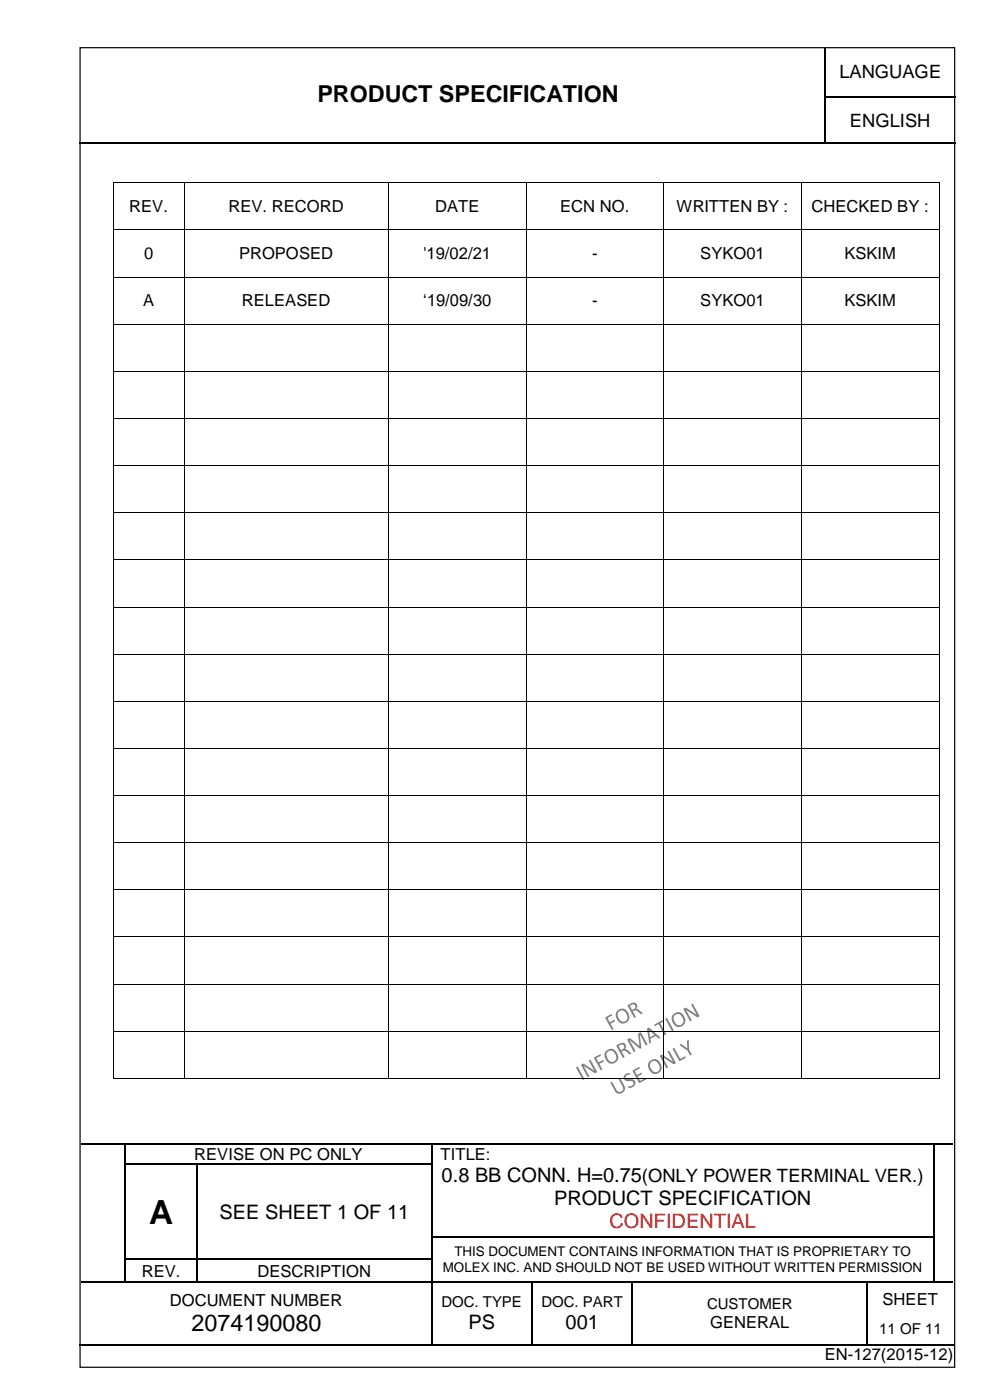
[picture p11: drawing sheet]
<svg xmlns="http://www.w3.org/2000/svg" width="210mm" height="297mm" viewBox="0 0 210 297" stroke-linecap="round" stroke-linejoin="round" font-family="sans-serif">
<g fill="#808080">
<path d="M128.4 215.8l1.2-.7 .1 .1 .1 .2-1 .6 .5 .9 .9-.5 .2 .2-1 .6 .7 1.1-.2 .1-.2 .1zM130.9 214.4a1.42 1.42 0 0 1 1.5-.3 1.42 1.42 0 0 1 1 1.2 1.4 1.4 0 0 1-1.1 1.8 1.4 1.4 0 0 1-1.7-1.3 1.25 1.25 0 0 1 .3-1.4zM131.2 214.7a1.38 1.38 0 0 0 1.2 2 1.22 1.22 0 0 0 0-2.1 .89 .89 0 0 0-1.2 .1zM133.1 213.2l.6-.3a.82 .82 0 0 1 1.2 0 .82 .82 0 0 1 0 1.1l.4 .1 .8 .7a.21 .21 0 0 1 0 .3 .21 .21 0 0 1-.3 0l-.7-.6a.68 .68 0 0 0-.9 .1l.6 1.1-.3 .2zM133.5 213.4l.5 .9 .4-.2a.53 .53 0 0 0 .2-.8 .53 .53 0 0 0-.8-.1z"/>
<path d="M122.2 226.4l.3-.1 1.4 2.6-.2 .1-.2 .1zM123.3 225.8l.5-.1 2.2 1.5-1.2-2.2 .4-.2 1.4 2.5a.4 .4 0 0 1-.7 .2l-2.2-1.4 1.2 2.2-.3 .2zM126 224.3l1.2-.6h.2v.2l-1 .6 .5 .9 .9-.5 .2 .1v.2l-.9 .5 .6 1.1-.1 .1-.3 .1zM128.5 222.9a1.42 1.42 0 0 1 1.5-.3 1.42 1.42 0 0 1 1 1.2 1.38 1.38 0 0 1-1 1.8 1.38 1.38 0 0 1-1.7-1.1 1.33 1.33 0 0 1 .2-1.6zM128.8 223.2a1.38 1.38 0 0 0 1.2 2 1.22 1.22 0 0 0 0-2.1 .88 .88 0 0 0-1.2 .1zM130.7 221.8l.6-.4a.82 .82 0 0 1 1.2 0 .82 .82 0 0 1 0 1.2l.5 .1 .7 .6a.21 .21 0 0 1 0 .3 .21 .21 0 0 1-.3 0l-.6-.5a.68 .68 0 0 0-1 0l.6 1.1-.3 .2zM131.1 221.9l.5 .9 .4-.2a.53 .53 0 0 0 .3-.8 .53 .53 0 0 0-.9-.1zM133 220.5l.6-.2 2 1.6-.3-2.5 .5-.4 1.5 2.6-.4 .2-1.3-2.4 .4 2.9-.2 .1-.2 .1-2.1-1.9 1.2 2.4-.3 .2zM137.2 218.2l.4-.2 2.4 2.2-.4 .1-.6-.5-1.1 .6 .1 .8-.3 .2zM137.6 218.5l.2 1.6 .9-.6zM138.7 217.4l1.9-1 .1 .3-.7 .4 1.2 2.4-.3 .1-1.3-2.3-.7 .4zM141.1 216.1l.3-.1 1.4 2.6-.3 .1zM142.8 215.2a1.42 1.42 0 0 1 1.5-.4 1.42 1.42 0 0 1 .9 1.2 1.4 1.4 0 0 1-1.1 1.9 1.4 1.4 0 0 1-1.6-1.3 1.26 1.26 0 0 1 .3-1.4zM143 215.4a1.43 1.43 0 0 0 1.1 2.1 1.09 1.09 0 0 0 .8-.9 1.09 1.09 0 0 0-.4-1 .89 .89 0 0 0-1.5-.2zM145 214l.5-.2 2.2 1.5-1.2-2.1 .4-.2 1.4 2.5a.4 .4 0 0 1-.7 .2l-2.2-1.5 1.2 2.3-.3 .2z"/>
<path d="M129.4 229.7l.4-.1 .9 1.6a.75 .75 0 0 0 1 .4 .75 .75 0 0 0 .3-1.1l-.9-1.7 .1-.1 .2-.1 .9 1.7a1.15 1.15 0 0 1-.4 1.5 1.15 1.15 0 0 1-1.6-.4zM132.5 228l.3-.2a.47 .47 0 0 1 .8 0v.2a.75 .75 0 0 0-.9 .7l.6 .3a.98 .98 0 0 1 1.4 .7 .98 .98 0 0 1-1.1 1.1 .25 .25 0 0 1-.4 .1 .25 .25 0 0 1 .1-.4 .65 .65 0 0 0 .8-.2 .65 .65 0 0 0-.1-.9h-.4a.9 .9 0 0 1-1.1-.2 .9 .9 0 0 1 0-1.2zM134.2 227.1l1.3-.7 .1 .3-1 .5 .4 .9 1-.5 .1 .1v.2l-.9 .5 .5 .9 1.1-.6 .2 .3-1.5 .7zM137.8 225.1a1.42 1.42 0 0 1 1.5-.3 1.42 1.42 0 0 1 .9 1.2 1.38 1.38 0 0 1-.9 1.8 1.38 1.38 0 0 1-1.8-1.1 1.33 1.33 0 0 1 .3-1.6zM138 225.4a1.38 1.38 0 0 0 1.3 2 1.22 1.22 0 0 0-.1-2.1 .88 .88 0 0 0-1.2 .1zM139.9 223.9l.6-.1 2.2 1.5-1.2-2.2 .4-.2 1.4 2.5a.4 .4 0 0 1-.7 .2l-2.2-1.4 1.2 2.2-.3 .2-1.4-2.5zM142.6 222.5l.4-.2 1.2 2.4 1-.6 .2 .3-1.4 .7zM144.1 221.7l.3-.2 1.3 .9-.1-1.6 .4-.1a3.4 3.4 0 0 0 .6 3l-.3 .2a3.4 3.4 0 0 0-2.2-2.1z"/>
</g>
<g fill="none" stroke="#000" stroke-width=".25">
<path d="M175 10.2v10.2M16.8 30.4h158M175 20.6v9.7M175.1 20.5h27.4M175.1 30.4h27.4M17.2 242.6h9.3M26.6 242.8v4M26.6 247.1v4.8M26.6 252.2v4.9M26.6 257.3v4.9M26.7 242.6h64.7M26.7 247h14.9"/>
<path d="M41.7 247.1v4.8M41.7 252.2v4.9M41.7 257.3v4.9M41.9 247h49.5M91.5 242.8v4M91.5 247.1v4.8M91.5 252.2v4.9M91.5 257.3v4.9M91.6 242.6h106.3M198 242.8v4M198 247.1v4.8M198 252.2v4.9"/>
<path d="M198 257.3v4.9M198.1 242.6h4M17.2 272h9.3M26.6 262.5v4.6M26.6 267.3v4.6M26.7 267.2h14.9M26.7 272h14.9M41.7 262.5v4.6M41.7 267.3v4.6M41.9 267.2h49.5M41.9 272h49.5M91.5 262.5v4.6"/>
<path d="M91.5 267.3v4.6M91.5 272.2v12.9M91.6 262.3h106.3M91.6 272h21.1M112.8 272.2v12.9M112.9 272h21.1M134.1 272.2v12.9M134.2 272h49.5M183.8 272.2v12.9M183.9 272h14M198 262.5v4.6M198 267.3v4.6"/>
<path d="M198.1 272h4M16.9 285.2h74.5M91.6 285.2h21.1M112.9 285.2h21.1M134.2 285.2h49.5M183.9 285.2h18.2"/>
</g>
<g fill="#000">
<path d="M174.8 20.4h.3v.2h-.3z" fill-rule="evenodd"/>
<path d="M174.8 30.3h.3v.3h-.3z" fill-rule="evenodd"/>
<path d="M26.5 242.5h.2v.3h-.2z" fill-rule="evenodd"/>
<path d="M26.5 246.8h.2v.3h-.2z" fill-rule="evenodd"/>
<path d="M26.5 251.9h.2v.3h-.2z" fill-rule="evenodd"/>
<path d="M26.5 257.1h.2v.2h-.2z" fill-rule="evenodd"/>
<path d="M41.6 246.8h.3v.3h-.3z" fill-rule="evenodd"/>
<path d="M41.6 251.9h.3v.3h-.3z" fill-rule="evenodd"/>
<path d="M41.6 257.1h.3v.2h-.3z" fill-rule="evenodd"/>
<path d="M91.4 242.5h.2v.3h-.2z" fill-rule="evenodd"/>
<path d="M91.4 246.8h.2v.3h-.2z" fill-rule="evenodd"/>
<path d="M91.4 251.9h.2v.3h-.2z" fill-rule="evenodd"/>
<path d="M91.4 257.1h.2v.2h-.2z" fill-rule="evenodd"/>
<path d="M197.9 242.5h.2v.3h-.2z" fill-rule="evenodd"/>
<path d="M197.9 246.8h.2v.3h-.2z" fill-rule="evenodd"/>
<path d="M197.9 251.9h.2v.3h-.2z" fill-rule="evenodd"/>
<path d="M197.9 257.1h.2v.2h-.2z" fill-rule="evenodd"/>
<path d="M26.5 262.2h.2v.3h-.2z" fill-rule="evenodd"/>
<path d="M26.5 267.1h.2v.2h-.2z" fill-rule="evenodd"/>
<path d="M26.5 271.9h.2v.3h-.2z" fill-rule="evenodd"/>
<path d="M41.6 262.2h.3v.3h-.3z" fill-rule="evenodd"/>
<path d="M41.6 267.1h.3v.2h-.3z" fill-rule="evenodd"/>
<path d="M41.6 271.9h.3v.3h-.3z" fill-rule="evenodd"/>
<path d="M91.4 262.2h.2v.3h-.2z" fill-rule="evenodd"/>
<path d="M91.4 267.1h.2v.2h-.2z" fill-rule="evenodd"/>
<path d="M91.4 271.9h.2v.3h-.2z" fill-rule="evenodd"/>
<path d="M112.7 271.9h.2v.3h-.2z" fill-rule="evenodd"/>
<path d="M134 271.9h.2v.3h-.2z" fill-rule="evenodd"/>
<path d="M183.7 271.9h.2v.3h-.2z" fill-rule="evenodd"/>
<path d="M197.9 262.2h.2v.3h-.2z" fill-rule="evenodd"/>
<path d="M197.9 267.1h.2v.2h-.2z" fill-rule="evenodd"/>
<path d="M197.9 271.9h.2v.3h-.2z" fill-rule="evenodd"/>
<path d="M91.4 285.1h.2v.3h-.2z" fill-rule="evenodd"/>
<path d="M112.7 285.1h.2v.3h-.2z" fill-rule="evenodd"/>
<path d="M134 285.1h.2v.3h-.2z" fill-rule="evenodd"/>
<path d="M183.7 285.1h.2v.3h-.2z" fill-rule="evenodd"/>
</g>
<path d="M64.7 15.7h70.3v9.7h-70.3z" fill-rule="evenodd" fill="#fff"/>
<path d="M17 10.1h185.4v280h-185.4z" fill="none" stroke="#000" stroke-width=".25"/>
<g fill="#000">
<path d="M24 38.7h.1v.1h-.1z" fill-rule="evenodd"/>
<path d="M24 38.7h.1v.1h-.1z" fill-rule="evenodd"/>
<path d="M39 38.7h.1v.1h-.1z" fill-rule="evenodd"/>
<path d="M82.3 38.7h.2v.1h-.2z" fill-rule="evenodd"/>
<path d="M111.5 38.7h.2v.1h-.2z" fill-rule="evenodd"/>
<path d="M140.7 38.7h.1v.1h-.1z" fill-rule="evenodd"/>
<path d="M169.8 38.7h.2v.1h-.2z" fill-rule="evenodd"/>
<path d="M199 38.7h.2v.1h-.2z" fill-rule="evenodd"/>
<path d="M199 38.7h.2v.1h-.2z" fill-rule="evenodd"/>
<path d="M24 48.7h.1v.2h-.1z" fill-rule="evenodd"/>
<path d="M24 58.7h.1v.2h-.1z" fill-rule="evenodd"/>
<path d="M39 48.7h.1v.2h-.1z" fill-rule="evenodd"/>
<path d="M39 58.7h.1v.2h-.1z" fill-rule="evenodd"/>
<path d="M82.3 48.7h.2v.2h-.2z" fill-rule="evenodd"/>
<path d="M82.3 58.7h.2v.2h-.2z" fill-rule="evenodd"/>
<path d="M111.5 48.7h.2v.2h-.2z" fill-rule="evenodd"/>
<path d="M111.5 58.7h.2v.2h-.2z" fill-rule="evenodd"/>
<path d="M140.7 48.7h.1v.2h-.1z" fill-rule="evenodd"/>
<path d="M140.7 58.7h.1v.2h-.1z" fill-rule="evenodd"/>
<path d="M169.8 48.7h.2v.2h-.2z" fill-rule="evenodd"/>
<path d="M169.8 58.7h.2v.2h-.2z" fill-rule="evenodd"/>
<path d="M199 48.7h.2v.2h-.2z" fill-rule="evenodd"/>
<path d="M199 58.7h.2v.2h-.2z" fill-rule="evenodd"/>
<path d="M24 68.7h.1v.1h-.1z" fill-rule="evenodd"/>
<path d="M24 78.7h.1v.1h-.1z" fill-rule="evenodd"/>
<path d="M39 68.7h.1v.1h-.1z" fill-rule="evenodd"/>
<path d="M39 78.7h.1v.1h-.1z" fill-rule="evenodd"/>
<path d="M82.3 68.7h.2v.1h-.2z" fill-rule="evenodd"/>
<path d="M82.3 78.7h.2v.1h-.2z" fill-rule="evenodd"/>
<path d="M111.5 68.7h.2v.1h-.2z" fill-rule="evenodd"/>
<path d="M111.5 78.7h.2v.1h-.2z" fill-rule="evenodd"/>
<path d="M140.7 68.7h.1v.1h-.1z" fill-rule="evenodd"/>
<path d="M140.7 78.7h.1v.1h-.1z" fill-rule="evenodd"/>
<path d="M169.8 68.7h.2v.1h-.2z" fill-rule="evenodd"/>
<path d="M169.8 78.7h.2v.1h-.2z" fill-rule="evenodd"/>
<path d="M199 68.7h.2v.1h-.2z" fill-rule="evenodd"/>
<path d="M199 78.7h.2v.1h-.2z" fill-rule="evenodd"/>
<path d="M24 88.7h.1v.2h-.1z" fill-rule="evenodd"/>
<path d="M24 98.7h.1v.2h-.1z" fill-rule="evenodd"/>
<path d="M39 88.7h.1v.2h-.1z" fill-rule="evenodd"/>
<path d="M39 98.7h.1v.2h-.1z" fill-rule="evenodd"/>
<path d="M82.3 88.7h.2v.2h-.2z" fill-rule="evenodd"/>
<path d="M82.3 98.7h.2v.2h-.2z" fill-rule="evenodd"/>
<path d="M111.5 88.7h.2v.2h-.2z" fill-rule="evenodd"/>
<path d="M111.5 98.7h.2v.2h-.2z" fill-rule="evenodd"/>
<path d="M140.7 88.7h.1v.2h-.1z" fill-rule="evenodd"/>
<path d="M140.7 98.7h.1v.2h-.1z" fill-rule="evenodd"/>
<path d="M169.8 88.7h.2v.2h-.2z" fill-rule="evenodd"/>
<path d="M169.8 98.7h.2v.2h-.2z" fill-rule="evenodd"/>
<path d="M199 88.7h.2v.2h-.2z" fill-rule="evenodd"/>
<path d="M199 98.7h.2v.2h-.2z" fill-rule="evenodd"/>
<path d="M24 108.7h.1v.2h-.1z" fill-rule="evenodd"/>
<path d="M24 118.7h.1v.1h-.1z" fill-rule="evenodd"/>
<path d="M39 108.7h.1v.2h-.1z" fill-rule="evenodd"/>
<path d="M39 118.7h.1v.1h-.1z" fill-rule="evenodd"/>
<path d="M82.3 108.7h.2v.2h-.2z" fill-rule="evenodd"/>
<path d="M82.3 118.7h.2v.1h-.2z" fill-rule="evenodd"/>
<path d="M111.5 108.7h.2v.2h-.2z" fill-rule="evenodd"/>
<path d="M111.5 118.7h.2v.1h-.2z" fill-rule="evenodd"/>
<path d="M140.7 108.7h.1v.2h-.1z" fill-rule="evenodd"/>
<path d="M140.7 118.7h.1v.1h-.1z" fill-rule="evenodd"/>
<path d="M169.8 108.7h.2v.2h-.2z" fill-rule="evenodd"/>
<path d="M169.8 118.7h.2v.1h-.2z" fill-rule="evenodd"/>
<path d="M199 108.7h.2v.2h-.2z" fill-rule="evenodd"/>
<path d="M199 118.7h.2v.1h-.2z" fill-rule="evenodd"/>
<path d="M24 128.7h.1v.2h-.1z" fill-rule="evenodd"/>
<path d="M24 138.7h.1v.2h-.1z" fill-rule="evenodd"/>
<path d="M39 128.7h.1v.2h-.1z" fill-rule="evenodd"/>
<path d="M39 138.7h.1v.2h-.1z" fill-rule="evenodd"/>
<path d="M82.3 128.7h.2v.2h-.2z" fill-rule="evenodd"/>
<path d="M82.3 138.7h.2v.2h-.2z" fill-rule="evenodd"/>
<path d="M111.5 128.7h.2v.2h-.2z" fill-rule="evenodd"/>
<path d="M111.5 138.7h.2v.2h-.2z" fill-rule="evenodd"/>
<path d="M140.7 128.7h.1v.2h-.1z" fill-rule="evenodd"/>
<path d="M140.7 138.7h.1v.2h-.1z" fill-rule="evenodd"/>
<path d="M169.8 128.7h.2v.2h-.2z" fill-rule="evenodd"/>
<path d="M169.8 138.7h.2v.2h-.2z" fill-rule="evenodd"/>
<path d="M199 128.7h.2v.2h-.2z" fill-rule="evenodd"/>
<path d="M199 138.7h.2v.2h-.2z" fill-rule="evenodd"/>
<path d="M24 148.7h.1v.2h-.1z" fill-rule="evenodd"/>
<path d="M24 158.7h.1v.2h-.1z" fill-rule="evenodd"/>
<path d="M39 148.7h.1v.2h-.1z" fill-rule="evenodd"/>
<path d="M39 158.7h.1v.2h-.1z" fill-rule="evenodd"/>
<path d="M82.3 148.7h.2v.2h-.2z" fill-rule="evenodd"/>
<path d="M82.3 158.7h.2v.2h-.2z" fill-rule="evenodd"/>
<path d="M111.5 148.7h.2v.2h-.2z" fill-rule="evenodd"/>
<path d="M111.5 158.7h.2v.2h-.2z" fill-rule="evenodd"/>
<path d="M140.7 148.7h.1v.2h-.1z" fill-rule="evenodd"/>
<path d="M140.7 158.7h.1v.2h-.1z" fill-rule="evenodd"/>
<path d="M169.8 148.7h.2v.2h-.2z" fill-rule="evenodd"/>
<path d="M169.8 158.7h.2v.2h-.2z" fill-rule="evenodd"/>
<path d="M199 148.7h.2v.2h-.2z" fill-rule="evenodd"/>
<path d="M199 158.7h.2v.2h-.2z" fill-rule="evenodd"/>
<path d="M24 168.7h.1v.2h-.1z" fill-rule="evenodd"/>
<path d="M24 178.7h.1v.2h-.1z" fill-rule="evenodd"/>
<path d="M39 168.7h.1v.2h-.1z" fill-rule="evenodd"/>
<path d="M39 178.7h.1v.2h-.1z" fill-rule="evenodd"/>
<path d="M82.3 168.7h.2v.2h-.2z" fill-rule="evenodd"/>
<path d="M82.3 178.7h.2v.2h-.2z" fill-rule="evenodd"/>
<path d="M111.5 168.7h.2v.2h-.2z" fill-rule="evenodd"/>
<path d="M111.5 178.7h.2v.2h-.2z" fill-rule="evenodd"/>
<path d="M140.7 168.7h.1v.2h-.1z" fill-rule="evenodd"/>
<path d="M140.7 178.7h.1v.2h-.1z" fill-rule="evenodd"/>
<path d="M169.8 168.7h.2v.2h-.2z" fill-rule="evenodd"/>
<path d="M169.8 178.7h.2v.2h-.2z" fill-rule="evenodd"/>
<path d="M199 168.7h.2v.2h-.2z" fill-rule="evenodd"/>
<path d="M199 178.7h.2v.2h-.2z" fill-rule="evenodd"/>
<path d="M24 188.7h.1v.2h-.1z" fill-rule="evenodd"/>
<path d="M24 198.7h.1v.2h-.1z" fill-rule="evenodd"/>
<path d="M39 188.7h.1v.2h-.1z" fill-rule="evenodd"/>
<path d="M39 198.7h.1v.2h-.1z" fill-rule="evenodd"/>
<path d="M82.3 188.7h.2v.2h-.2z" fill-rule="evenodd"/>
<path d="M82.3 198.7h.2v.2h-.2z" fill-rule="evenodd"/>
<path d="M111.5 188.7h.2v.2h-.2z" fill-rule="evenodd"/>
<path d="M111.5 198.7h.2v.2h-.2z" fill-rule="evenodd"/>
<path d="M140.7 188.7h.1v.2h-.1z" fill-rule="evenodd"/>
<path d="M140.7 198.7h.1v.2h-.1z" fill-rule="evenodd"/>
<path d="M169.8 188.7h.2v.2h-.2z" fill-rule="evenodd"/>
<path d="M169.8 198.7h.2v.2h-.2z" fill-rule="evenodd"/>
<path d="M199 188.7h.2v.2h-.2z" fill-rule="evenodd"/>
<path d="M199 198.7h.2v.2h-.2z" fill-rule="evenodd"/>
<path d="M24 208.7h.1v.2h-.1z" fill-rule="evenodd"/>
<path d="M24 218.7h.1v.2h-.1z" fill-rule="evenodd"/>
<path d="M39 208.7h.1v.2h-.1z" fill-rule="evenodd"/>
<path d="M39 218.7h.1v.2h-.1z" fill-rule="evenodd"/>
<path d="M82.3 208.7h.2v.2h-.2z" fill-rule="evenodd"/>
<path d="M82.3 218.7h.2v.2h-.2z" fill-rule="evenodd"/>
<path d="M111.5 208.7h.2v.2h-.2z" fill-rule="evenodd"/>
<path d="M111.5 218.7h.2v.2h-.2z" fill-rule="evenodd"/>
<path d="M140.7 208.7h.1v.2h-.1z" fill-rule="evenodd"/>
<path d="M140.7 218.7h.1v.2h-.1z" fill-rule="evenodd"/>
<path d="M169.8 208.7h.2v.2h-.2z" fill-rule="evenodd"/>
<path d="M169.8 218.7h.2v.2h-.2z" fill-rule="evenodd"/>
<path d="M199 208.7h.2v.2h-.2z" fill-rule="evenodd"/>
<path d="M199 218.7h.2v.2h-.2z" fill-rule="evenodd"/>
<path d="M24 228.7h.1v.2h-.1z" fill-rule="evenodd"/>
<path d="M24 228.7h.1v.2h-.1z" fill-rule="evenodd"/>
<path d="M39 228.7h.1v.2h-.1z" fill-rule="evenodd"/>
<path d="M82.3 228.7h.2v.2h-.2z" fill-rule="evenodd"/>
<path d="M111.5 228.7h.2v.2h-.2z" fill-rule="evenodd"/>
<path d="M140.7 228.7h.1v.2h-.1z" fill-rule="evenodd"/>
<path d="M169.8 228.7h.2v.2h-.2z" fill-rule="evenodd"/>
<path d="M199 228.7h.2v.2h-.2z" fill-rule="evenodd"/>
<path d="M199 228.7h.2v.2h-.2z" fill-rule="evenodd"/>
</g>
<g fill="none" stroke="#000" stroke-width=".21">
<path d="M24.1 38.8v9.9M24.1 38.7h14.9M39 38.8v9.9M39.1 38.7h43.2M82.4 38.8v9.9M82.5 38.7h29M111.6 38.8v9.9M111.7 38.7h29M140.7 38.8v9.9M140.8 38.7h29M169.9 38.8v9.9M170 38.7h29"/>
<path d="M199.1 38.8v9.9M24.1 48.9v9.8M24.1 58.9v9.8M24.1 48.8h14.9M24.1 58.8h14.9M39 48.9v9.8M39 58.9v9.8M39.1 48.8h43.2M39.1 58.8h43.2M82.4 48.9v9.8M82.4 58.9v9.8M82.5 48.8h29"/>
<path d="M82.5 58.8h29M111.6 48.9v9.8M111.6 58.9v9.8M111.7 48.8h29M111.7 58.8h29M140.7 48.9v9.8M140.7 58.9v9.8M140.8 48.8h29M140.8 58.8h29M169.9 48.9v9.8M169.9 58.9v9.8M170 48.8h29"/>
<path d="M170 58.8h29M199.1 48.9v9.8M199.1 58.9v9.8M24.1 68.8v9.9M24.1 78.8v9.9M24.1 68.8h14.9M24.1 78.7h14.9M39 68.8v9.9M39 78.8v9.9M39.1 68.8h43.2M39.1 78.7h43.2M82.4 68.8v9.9"/>
<path d="M82.4 78.8v9.9M82.5 68.8h29M82.5 78.7h29M111.6 68.8v9.9M111.6 78.8v9.9M111.7 68.8h29M111.7 78.7h29M140.7 68.8v9.9M140.7 78.8v9.9M140.8 68.8h29M140.8 78.7h29M169.9 68.8v9.9"/>
<path d="M169.9 78.8v9.9M170 68.8h29M170 78.7h29M199.1 68.8v9.9M199.1 78.8v9.9M24.1 88.9v9.8M24.1 98.9v9.8M24.1 88.8h14.9M24.1 98.8h14.9M39 88.9v9.8M39 98.9v9.8M39.1 88.8h43.2"/>
<path d="M39.1 98.8h43.2M82.4 88.9v9.8M82.4 98.9v9.8M82.5 88.8h29M82.5 98.8h29M111.6 88.9v9.8M111.6 98.9v9.8M111.7 88.8h29M111.7 98.8h29M140.7 88.9v9.8M140.7 98.9v9.8M140.8 88.8h29"/>
<path d="M140.8 98.8h29M169.9 88.9v9.8M169.9 98.9v9.8M170 88.8h29M170 98.8h29M199.1 88.9v9.8M199.1 98.9v9.8M24.1 108.9v9.8M24.1 118.8v9.9M24.1 108.8h14.9M24.1 118.8h14.9M39 108.9v9.8"/>
<path d="M39 118.8v9.9M39.1 108.8h43.2M39.1 118.8h43.2M82.4 108.9v9.8M82.4 118.8v9.9M82.5 108.8h29M82.5 118.8h29M111.6 108.9v9.8M111.6 118.8v9.9M111.7 108.8h29M111.7 118.8h29M140.7 108.9v9.8"/>
<path d="M140.7 118.8v9.9M140.8 108.8h29M140.8 118.8h29M169.9 108.9v9.8M169.9 118.8v9.9M170 108.8h29M170 118.8h29M199.1 108.9v9.8M199.1 118.8v9.9M24.1 128.9v9.8M24.1 138.9v9.8M24.1 128.8h14.9"/>
<path d="M24.1 138.8h14.9M39 128.9v9.8M39 138.9v9.8M39.1 128.8h43.2M39.1 138.8h43.2M82.4 128.9v9.8M82.4 138.9v9.8M82.5 128.8h29M82.5 138.8h29M111.6 128.9v9.8M111.6 138.9v9.8M111.7 128.8h29"/>
<path d="M111.7 138.8h29M140.7 128.9v9.8M140.7 138.9v9.8M140.8 128.8h29M140.8 138.8h29M169.9 128.9v9.8M169.9 138.9v9.8M170 128.8h29M170 138.8h29M199.1 128.9v9.8M199.1 138.9v9.8M24.1 148.9v9.8"/>
<path d="M24.1 158.9v9.8M24.1 148.8h14.9M24.1 158.8h14.9M39 148.9v9.8M39 158.9v9.8M39.1 148.8h43.2M39.1 158.8h43.2M82.4 148.9v9.8M82.4 158.9v9.8M82.5 148.8h29M82.5 158.8h29M111.6 148.9v9.8"/>
<path d="M111.6 158.9v9.8M111.7 148.8h29M111.7 158.8h29M140.7 148.9v9.8M140.7 158.9v9.8M140.8 148.8h29M140.8 158.8h29M169.9 148.9v9.8M169.9 158.9v9.8M170 148.8h29M170 158.8h29M199.1 148.9v9.8"/>
<path d="M199.1 158.9v9.8M24.1 168.9v9.8M24.1 178.9v9.8M24.1 168.8h14.9M24.1 178.8h14.9M39 168.9v9.8M39 178.9v9.8M39.1 168.8h43.2M39.1 178.8h43.2M82.4 168.9v9.8M82.4 178.9v9.8M82.5 168.8h29"/>
<path d="M82.5 178.8h29M111.6 168.9v9.8M111.6 178.9v9.8M111.7 168.8h29M111.7 178.8h29M140.7 168.9v9.8M140.7 178.9v9.8M140.8 168.8h29M140.8 178.8h29M169.9 168.9v9.8M169.9 178.9v9.8M170 168.8h29"/>
<path d="M170 178.8h29M199.1 168.9v9.8M199.1 178.9v9.8M24.1 188.9v9.8M24.1 198.9v9.8M24.1 188.8h14.9M24.1 198.8h14.9M39 188.9v9.8M39 198.9v9.8M39.1 188.8h43.2M39.1 198.8h43.2M82.4 188.9v9.8"/>
<path d="M82.4 198.9v9.8M82.5 188.8h29M82.5 198.8h29M111.6 188.9v9.8M111.6 198.9v9.8M111.7 188.8h29M111.7 198.8h29M140.7 188.9v9.8M140.7 198.9v9.8M140.8 188.8h29M140.8 198.8h29M169.9 188.9v9.8"/>
<path d="M169.9 198.9v9.8M170 188.8h29M170 198.8h29M199.1 188.9v9.8M199.1 198.9v9.8M24.1 208.9v9.8M24.1 218.9v9.8M24.1 208.8h14.9M24.1 218.8h14.9M39 208.9v9.8M39 218.9v9.8M39.1 208.8h43.2"/>
<path d="M39.1 218.8h43.2M82.4 208.9v9.8M82.4 218.9v9.8M82.5 208.8h29M82.5 218.8h29M111.6 208.9v9.8M111.6 218.9v9.8M111.7 208.8h29M111.7 218.8h29M140.7 208.9v9.8M140.7 218.9v9.8M140.8 208.8h29"/>
<path d="M140.8 218.8h29M169.9 208.9v9.8M169.9 218.9v9.8M170 208.8h29M170 218.8h29M199.1 208.9v9.8M199.1 218.9v9.8M24.1 228.8h14.9M39.1 228.8h43.2M82.5 228.8h29M111.7 228.8h29M140.8 228.8h29"/>
<path d="M170 228.8h29"/>
</g>
<text font-size="7.1" x="31.6" y="259.6">A</text>
<g font-size="5">
<text x="67.3" y="21.6">PRODUCT SPECIFICATION</text>
<text x="40.6" y="282.4">2074190080</text>
</g>
<g font-size="4.2">
<text x="93.6" y="250.7">0.8 BB CONN. H=0.75(ONLY POWER TERMINAL VER.)</text>
<text x="117.5" y="255.6">PRODUCT SPECIFICATION</text>
<text x="46.5" y="258.5">SEE SHEET 1 OF 11</text>
<text x="99.3" y="281.9">PS</text>
<text x="119.9" y="281.9">001</text>
</g>
<text font-size="4.2" fill="#f00" x="129.2" y="260.5">CONFIDENTIAL</text>
<g font-size="3.9">
<text x="178" y="16.6">LANGUAGE</text>
<text x="180.2" y="26.8">ENGLISH</text>
</g>
<g font-size="3.5">
<text x="27.4" y="45">REV.</text>
<text x="48.4" y="45">REV. RECORD</text>
<text x="92.3" y="45">DATE</text>
<text x="118.8" y="45">ECN NO.</text>
<text x="143.5" y="45">WRITTEN BY :</text>
<text x="172" y="45">CHECKED BY :</text>
<text x="30.6" y="55">0</text>
<text x="50.7" y="55">PROPOSED</text>
<text x="89.8" y="55">'19/02/21</text>
<text x="125.5" y="55">-</text>
<text x="148.5" y="55">SYKO01</text>
<text x="179" y="55">KSKIM</text>
<text x="30.4" y="65">A</text>
<text x="51.3" y="65">RELEASED</text>
<text x="89.7" y="65">‘19/09/30</text>
<text x="125.5" y="65">-</text>
<text x="148.5" y="65">SYKO01</text>
<text x="179" y="65">KSKIM</text>
<text x="41.2" y="246">REVISE ON PC ONLY</text>
<text x="93.4" y="246">TITLE:</text>
<text x="30.1" y="270.8">REV.</text>
<text x="54.6" y="270.8">DESCRIPTION</text>
<text x="36" y="277">DOCUMENT NUMBER</text>
<text x="150.6" y="281.7">GENERAL</text>
<text x="187.1" y="276.8">SHEET</text>
<text x="174.9" y="288.6">EN-127(2015-12)</text>
</g>
<g font-size="3.2">
<text x="93.6" y="277.3">DOC. TYPE</text>
<text x="114.8" y="277.3">DOC. PART</text>
<text x="149.9" y="277.7">CUSTOMER</text>
<text x="186.4" y="283">11 OF 11</text>
</g>
<g font-size="2.8">
<text x="93.9" y="269.8">MOLEX INC. AND SHOULD NOT BE USED WITHOUT WRITTEN PERMISSION</text>
<text x="96.3" y="266.5">THIS DOCUMENT CONTAINS INFORMATION THAT IS PROPRIETARY TO</text>
</g>
</svg>
